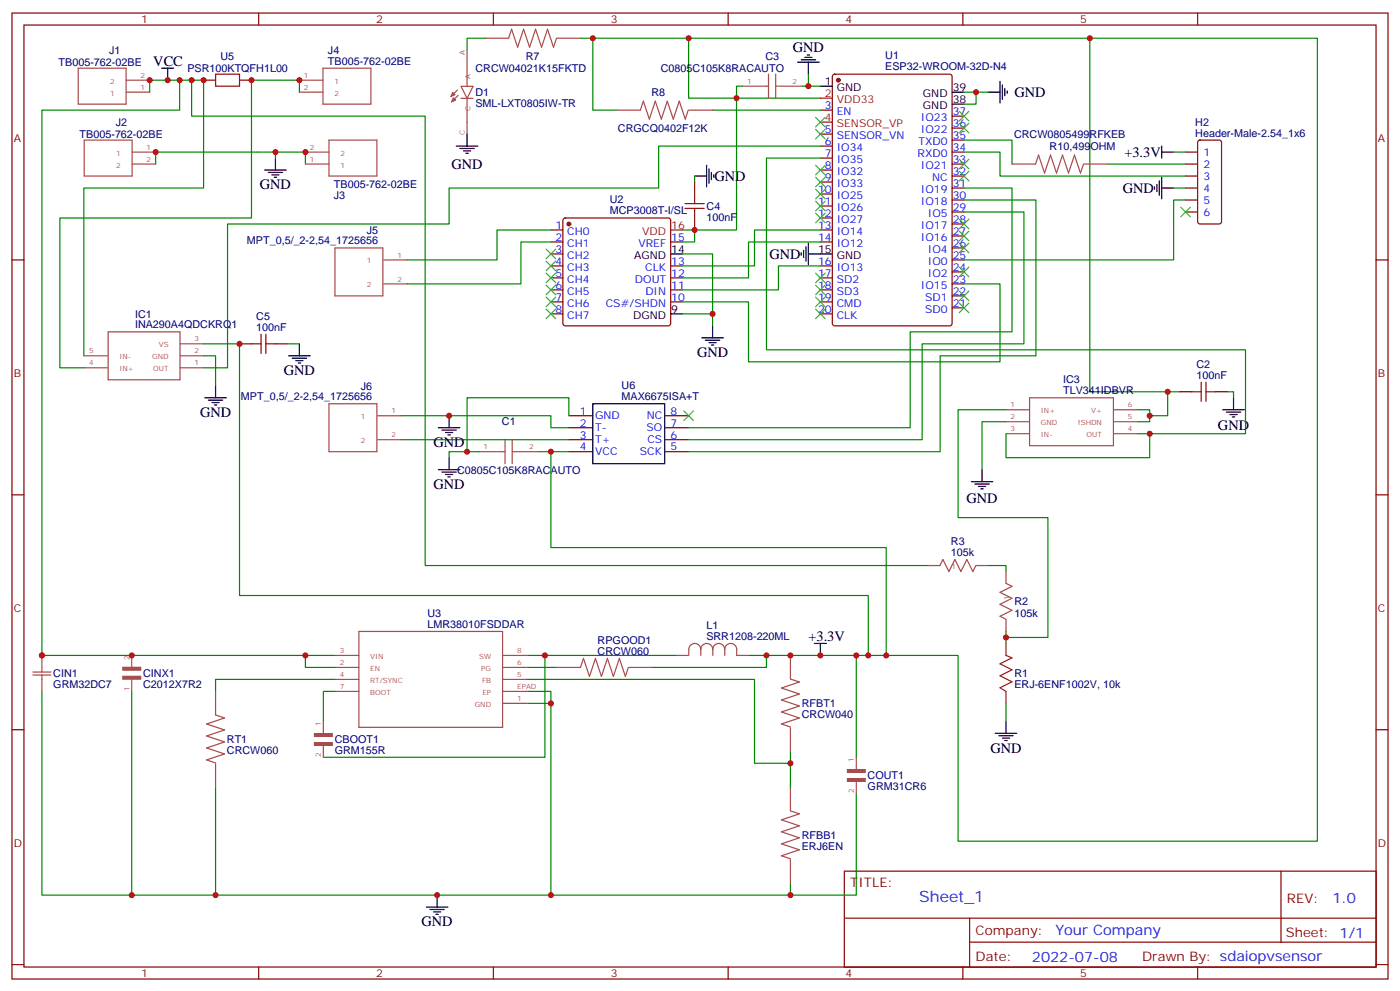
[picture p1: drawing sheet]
<svg xmlns="http://www.w3.org/2000/svg" width="412mm" height="292mm" viewBox="0 0 412 292" stroke-linecap="round" stroke-linejoin="round" font-family="sans-serif">
<g fill="none" stroke="#870000" stroke-width=".35">
<path d="M3.5 3.8h405.4v284.4h-405.4zM7.1 7.4h398.2v277.3h-398.2zM76.2 3.8v3.6M145.3 3.8v3.6M214.5 3.8v3.6M283.6 3.8v3.6M352.8 3.8v3.6M60 23.6h3.5M70.6 23.6h3.5M241.7 32.4h3.5M241.7 39.5h3.5M245.4 22l.5-.2h33.9l.6 .5 .1 72.9-.5 .7h-34.1l-.7-.4v-73z"/>
<path d="M280.5 37.7h3.5M280.5 34.2h3.5M204.6 53.6v3.5M241.7 43h3.5M241.7 46.5h3.5M241.7 50.1h3.5M241.7 53.6h3.5M241.7 57.1h3.5M280.5 58.9h3.5M280.5 55.4h3.5M280.5 51.8h3.5M280.5 48.3h3.5"/>
<path d="M280.5 44.8h3.5M280.5 41.2h3.5M349.2 58.9h3.6M349.2 55.4h3.6M349.2 51.8h3.6M349.2 48.3h3.6M349.2 44.8h3.6M353 41.4l.5-.2h5.6l.7 .5v23.5l-.4 .7h-5.9l-.7-.4v-23.6zM3.5 76.5h3.6M162.3 67.7h3.5M162.3 71.2h3.5M162.3 74.8h3.5"/>
<path d="M162.3 78.3h3.5M166 64.4l.5-.2h30.3l.5 .2 .3 .5v30.3l-.3 .5-.5 .2h-30.3l-.5-.2-.2-.5v-30.3zM197.6 71.2h3.5M197.6 78.3h3.5M204.6 64.2v3.5M241.7 67.7h3.5M241.7 71.2h3.5M241.7 78.3h3.5M241.7 60.6h3.5M241.7 64.2h3.5M280.5 76.5h3.5M280.5 73h3.5"/>
<path d="M280.5 69.5h3.5M280.5 65.9h3.5M280.5 62.4h3.5M349.2 62.4h3.6M405.3 76.5h3.6M162.3 81.8h3.5M162.3 85.3h3.5M162.3 88.9h3.5M162.3 92.4h3.5M197.6 81.8h3.5M197.6 85.3h3.5M197.6 88.9h3.5"/>
<path d="M241.7 81.8h3.5M241.7 85.3h3.5M241.7 88.9h3.5M241.7 92.4h3.5M280.5 90.6h3.5M280.5 87.1h3.5M280.5 83.6h3.5M280.5 80h3.5M70.6 101.2h3.5M81.1 101.2h3.6M347.5 115.3h3.5M358.1 115.3h3.5"/>
<path d="M167.6 122.4h7M167.6 125.9h7M167.6 129.4h7M167.6 133h7M195.8 122.4h7M195.8 125.9h7M195.8 129.4h7M195.8 133h7M3.5 145.7h3.6M405.3 145.7h3.6M3.5 214.8h3.6M405.3 214.8h3.6"/>
<path d="M248.7 256.4h156.6v28.3h-156.6zM377.3 256.5v20.8M248.7 270.3h156.5M285.6 277.3h119.6M285.6 270.3v14.1M3.5 284h3.6M76.2 284.7v3.5M145.3 284.7v3.5M214.5 284.7v3.5M283.6 284.7v3.5M352.8 284.7v3.5M405.3 284h3.6"/>
</g>
<g fill="none" stroke="#000" stroke-width=".35">
<path d="M234.9 18.3h6.4M236 17.6h4.2M237.1 16.9h2.1M237.8 16.2h.7M238.1 18.3v3.5M47.6 20.1h3.6M49.4 20.1v3.5M137.6 39.5v3.5M241.7 25.4h3.5M280.5 30.7h3.5M280.5 27.1h3.5M291 27.1h3.6"/>
<path d="M294.6 24v6.3M295.3 25v4.2M296 26.1v2.1M296.7 26.8v.7M78 50.1h6.3M79 50.8h4.3M80.1 51.5h2.1M80.8 52.2h.7M81.1 46.5v3.6M134.4 43h6.4M135.5 43.7h4.2M136.5 44.4h2.1"/>
<path d="M137.2 45.1h.7M204.6 51.8h3.5M208.1 48.6v6.4M208.8 49.7v4.2M209.5 50.8v2.1M210.3 51.5v.7M340.1 55v.7M340.8 54.3v2.1M341.5 53.2v4.3M342.2 55.4h3.5M342.2 43v3.5M342.2 52.2v6.3"/>
<path d="M342.2 44.8h3.5M197.6 74.8h3.5M236 74.4v.7M236.7 73.7v2.1M237.4 72.6v4.3M238.1 74.8h7.1M238.1 71.6v6.3M197.6 92.4h3.5M206.7 99.4h6.4M209.9 95.9v3.5M60.3 117.1h6.4M61.4 117.8h4.2"/>
<path d="M62.4 118.5h2.2M63.1 119.2h.8M63.5 113.6v3.5M85 104.7h6.4M86.1 105.4h4.2M87.1 106.2h2.2M87.8 106.9h.7M88.2 101.2v3.5M174.6 118.9h21.2v17.6h-21.2zM207.8 100.2h4.2M208.8 100.9h2.2M209.5 101.6h.8"/>
<path d="M363.4 117.1v3.5M129.1 138.3h6.4M129.1 125.9h6.4M130.2 139h4.2M130.2 126.6h4.2M131.2 139.7h2.1M131.2 127.3h2.1M131.9 128h.7M132.3 122.4v3.5M132.3 134.7v3.6M289.3 138.3v3.5M360.2 120.6h6.3"/>
<path d="M361.2 121.3h4.3M362.3 122h2.1M363 122.7h.7M131.9 140.4h.7M286.1 141.8h6.4M287.2 142.5h4.2M288.2 143.2h2.1M288.9 143.9h.7M239.9 189.4h3.5M241.7 189.4v3.5M293.2 215.9h6.3M294.2 216.6h4.2"/>
<path d="M295.3 217.3h2.1M296 218h.7M296.3 212.3v3.6M125.6 267h6.3M126.6 267.7h4.3M127.7 268.4h2.1M128.4 269.1h.7M128.8 263.5v3.5"/>
</g>
<g fill="none" stroke="#008700" stroke-width=".35">
<path d="M142.9 11.3h-5.3v3.5M171.1 11.3h3.5M202.8 11.3h-28.2v21.1h7.1M321 11.3h67.1v236.3h-105.9v-54.7h-21.1M44.1 27.1v-3.5h15.9v31.8h-35.3v49.3M52.9 23.6v8.8h-40.6v160.5h86.5M56.4 23.6v10.6h68.8v132.3h148.2M88.2 27.1v-3.5h-14.1v40.6h-56.5v44.1h7.1M209.9 32.4h31.8M218.7 25.4h-1.7v42.3h-12.4M236.4 25.4h1.7M238.1 21.8v3.6h3.6"/>
<path d="M241.7 28.9h-38.9v-17.6h118.2v104h26.5M284 27.1h7M287.5 27.1v3.6h-3.5M45.9 48.3v-3.5h44.1v3.5M81.1 44.8v1.7M204.6 51.8v1.8M241.7 46.5h-15.9v56.5h141.1v24.7h-31.8M241.7 43h-47.7v12.4h-61.7v10.5h-65.3v42.4h-7M284 58.9h21.2v45.8h-28.3v28.3h-74.1M284 55.4h14.1v42.3h-30v28.2h-65.3M284 44.8h10.6v7h54.6M284 41.2h14.1v7.1"/>
<path d="M326.3 48.3h22.9M345.7 44.8h3.5M345.7 55.4h3.5M349.2 58.9h-3.5v17.6h-61.7M162.3 71.2h-8.8v12.4h-33.6M162.3 67.7h-15.9v8.8h-26.5M201.1 74.8h8.8v17.6h-8.8M201.1 67.7h3.5v3.5h-3.5M241.7 67.7h-19.5v10.6h-21.1M241.7 71.2h-21.2v10.6h-19.4M241.7 78.3h-12.4v7h-28.2M284 62.4h17.6v38.8h-30v28.2h-68.8"/>
<path d="M209.9 92.4v3.5M284 83.6h10.6v22.9h-74.1v-17.6h-19.4M60 101.2h10.6v74.1h185.2v17.6M60 104.7h3.5v8.9M84.7 101.2h3.5M344 115.3v7.1h-5.3M361.6 115.3h1.8v1.8M118.2 122.4h44.1v3.5h5.3M118.2 129.4h49.4M141.1 133h-8.8v1.7M158.7 133h8.9M162.3 133v28.2h98.8v31.7h-8.9"/>
<path d="M167.6 122.4v-5.3h-30v15.9M296.3 124.1h-7v14.2M296.3 127.7v7h42.4v-7M296.3 120.6h-14.1v31.8h26.5v35.2h-12.4M335.1 120.6h3.6v3.5h-3.6M291 166.5h5.3v1.7M90 192.9v3.6h8.8M98.8 200h-35.3v3.5M155.2 200h67v24.7h10.6M155.2 192.9h44.1M155.2 196.5h8.8M160.5 192.9v30h-65.3"/>
<path d="M220.5 192.9h31.7v30M225.8 192.9v3.6h-33.5M296.3 185.9v3.5M12.3 203.5v60h26.5M38.8 203.5v60h24.7M98.8 203.5h-3.6v8.8M155.2 203.5h7.1v60h-98.8v-31.8M155.2 207h7.1M296.3 207v5.3M232.8 221.2v10.5M252.2 233.5v30h-19.4M232.8 260v3.5h-70.5"/>
</g>
<g fill="#a64a4a" stroke="#a64a4a" stroke-width=".29">
<path d="M249.6 226.5h5.3v.9h-5.3z"/>
<path d="M249.6 229.2h5.3v.8h-5.3z"/>
<path d="M92.6 215.9h5.3v.9h-5.3z"/>
<path d="M92.6 218.6h5.3v.8h-5.3z"/>
<path d="M36.2 199.1h5.3v.8h-5.3z"/>
<path d="M36.2 196.4h5.3v.9h-5.3z"/>
<path d="M133.3 27.2l.8 .7-1.3 .5z"/>
<path d="M133.5 28.8l.7 .7-1.2 .5z"/>
</g>
<g fill="none" stroke="#a64a4a" stroke-width=".35">
<path d="M137.6 14.8v3.5M137.6 18.4v7M142.9 11.3h6.9l.9-2.7 1.8 5.3 1.7-5.3 1.8 5.3 1.8-5.3 1.7 5.3 1.8-5.3 1.8 5.3 .8-2.6M164.2 11.3h6.9M23 20.1h14.2v10.6h-14.2zM37.2 27.1h6.9M37.2 23.6h6.9M88.2 27.1h6.9M88.2 23.6h6.9M95.1 20.1h14.2v10.6h-14.2zM134.8 26.5l-2 1.9M134.9 28.1l-1.9 1.9"/>
<path d="M135.8 25.4h3.5l-1.7 3.5zM135.8 28.9h3.5M137.6 28.9v10.6M181.7 32.4h6.9l.9-2.6 1.8 5.3 1.7-5.3 1.8 5.3 1.8-5.3 1.7 5.3 1.8-5.3 1.8 5.3 .8-2.7M203 32.4h6.9M218.7 25.4h7.7M226.4 21.8v7.1M228.5 21.8v7.1M228.5 25.4h.7M229.4 25.4h7M24.8 41.2h14.1v10.6h-14.1zM38.9 44.8h7"/>
<path d="M38.9 48.3h7M90 44.8h6.9M90 48.3h6.9M96.9 41.2h14.1v10.6h-14.1zM298.1 48.3h6.9l.9-2.7 1.8 5.3 1.8-5.3 1.7 5.3 1.8-5.3 1.7 5.3 1.8-5.3 1.8 5.3 .9-2.6M319.4 48.3h6.9M98.7 73h14.1v14.1h-14.1zM113 76.5h6.9M31.9 97.7h21.1v14.1h-21.1zM113 83.6h6.9M24.7 108.3h6.9M24.7 104.7h6.9"/>
<path d="M53 108.3h7M53 104.7h7M53 101.2h7M96.9 118.9h14.1v14.1h-14.1zM303.3 117.1h24.7v14.1h-24.7zM111.2 122.4h7M111.2 129.4h7M141.1 133h7.7M148.8 129.4v7.1M150.9 133h.7M150.9 129.4v7.1M151.8 133h6.9"/>
<path d="M296.3 120.6h7M296.3 124.1h7M296.3 127.7h7M328.2 120.6h6.9M328.2 124.1h6.9M328.2 127.7h6.9M273.4 166.5h3.5l.9-1.8 1.7 3.5 1.8-3.5 1.7 3.5 1.8-3.5 1.8 3.5 .9-1.7M287.6 166.5h3.4M296.3 168.2v3.5l1.8 .9-3.5 1.8 3.5 1.7-3.5 1.8 3.5 1.7-3.5 1.8 1.7 .9M9.7 197.8h5.3M9.7 198.7h5.3M12.3 192.9v3.5"/>
<path d="M12.3 196.5v1.3M12.3 198.7v4.8M38.8 192.9v3.5M98.8 196.5h6.9M98.8 192.9h6.9M98.8 200h6.9M105.7 185.9h42.4v28.2h-42.4zM148.3 196.5h6.9M148.3 192.9h6.9M148.3 200h6.9M164 196.5h7l.9-2.7 1.7 5.3 1.8-5.3 1.8 5.3 1.7-5.3 1.8 5.3 1.8-5.3 1.7 5.3 .9-2.6M185.3 196.5h7"/>
<path d="M199.3 192.9h3.5M206.4 191.2a1.76 1.76 0 0 1 1.8-1.8 1.76 1.76 0 0 1 1.8 1.8M206.4 191.2a1.76 1.76 0 0 0-1.7-1.8 1.76 1.76 0 0 0-1.8 1.8v1.7M206.4 191.2v1.7M210 191.2a1.76 1.76 0 0 1 1.7-1.8 1.76 1.76 0 0 1 1.8 1.8M210 191.2v1.7M213.5 191.2a1.76 1.76 0 0 1 1.8-1.8 1.76 1.76 0 0 1 1.7 1.8v1.7h3.5M213.5 191.2v1.7M232.8 192.9v7l2.7 .9-5.3 1.7 5.3 1.8-5.3 1.8 5.3 1.7-5.3 1.8 5.3 1.7-5.3 1.8 2.6 .9M296.3 182.4v3.5M38.8 200v3.5M63.5 203.5v7l2.6 .8-5.2 1.8 5.2 1.8-5.2 1.7 5.2 1.8-5.2 1.8 5.2 1.7-5.2 1.8 2.6 .9"/>
<path d="M95.2 212.3v3.5M95.2 219.4v3.5M98.8 203.5h6.9M148.3 203.5h6.9M148.3 207h6.9M232.8 214.2v7M63.5 224.8v6.9M232.8 231.7v7l2.7 .9-5.3 1.7 5.3 1.8-5.3 1.8 5.3 1.7-5.3 1.8 5.3 1.8-5.3 1.7 2.6 .9M252.2 222.9v3.5M252.2 230v3.5M232.8 253v7"/>
</g>
<g fill="#870000" stroke="#870000" stroke-width=".35">
<circle cx="167.6" cy="65.9" r=".53"/>
<circle cx="246.9" cy="23.6" r=".53"/>
</g>
<path d="M241.7 28.9h3.5M241.7 35.9h3.5M197.6 67.7h3.5" fill="none" stroke="#f00" stroke-width=".35"/>
<g fill="none" stroke="#a10000" stroke-width=".35">
<path d="M63.5 21.8h7.1v3.6h-7.1zM201.8 59.9h5.6M204.6 57.1v2.8M201.8 61.3h5.6M204.6 61.3v2.9M76.9 98.4v5.6M78.3 98.4v5.6M74.1 101.2h2.8M78.3 101.2h2.8M351 115.3h2.8M353.8 112.5v5.6M355.2 112.5v5.6"/>
<path d="M355.2 115.3h2.9"/>
</g>
<path d="M296.3 189.4v3.5l1.8 .7-3.5 1.8 3.5 1.8-3.5 1.7 3.5 1.8-3.5 1.8 1.7 1v3.5" fill="none" stroke="#8c2424" stroke-width=".35"/>
<g fill="none" stroke="#3c3" stroke-width=".35">
<path d="M240.2 38.1l2.9 2.8M240.2 34.5l2.9 2.9M243.1 38.1l-2.9 2.8M243.1 34.5l-2.9 2.9M282.6 32.8l2.8 2.8M282.6 36.3l2.8 2.8M285.4 32.8l-2.8 2.8M285.4 36.3l-2.8 2.8M240.2 48.6l2.9 2.9M240.2 52.2l2.9 2.8M240.2 55.7l2.9 2.8M240.2 59.2l2.9 2.9"/>
<path d="M243.1 48.6l-2.9 2.9M243.1 52.2l-2.9 2.8M243.1 55.7l-2.9 2.8M243.1 59.2l-2.9 2.9M282.6 46.9l2.8 2.8M282.6 50.4l2.8 2.8M285.4 46.9l-2.8 2.8M285.4 50.4l-2.8 2.8M160.9 73.3l2.8 2.9M160.9 76.9l2.8 2.8M163.7 73.3l-2.8 2.9M163.7 76.9l-2.8 2.8"/>
<path d="M240.2 62.8l2.9 2.8M243.1 62.8l-2.9 2.8M282.6 64.5l2.8 2.8M282.6 68.1l2.8 2.8M282.6 71.6l2.8 2.8M282.6 78.6l2.8 2.9M285.4 64.5l-2.8 2.8M285.4 68.1l-2.8 2.8M285.4 71.6l-2.8 2.8M285.4 78.6l-2.8 2.9M347.8 61l2.9 2.8M350.7 61l-2.9 2.8"/>
<path d="M160.9 80.4l2.8 2.8M160.9 83.9l2.8 2.8M160.9 87.5l2.8 2.8M160.9 91l2.8 2.8M163.7 80.4l-2.8 2.8M163.7 83.9l-2.8 2.8M163.7 87.5l-2.8 2.8M163.7 91l-2.8 2.8M240.2 91l2.9 2.8M240.2 87.5l2.9 2.8M240.2 83.9l2.9 2.8M240.2 80.4l2.9 2.8"/>
<path d="M243.1 91l-2.9 2.8M243.1 87.5l-2.9 2.8M243.1 83.9l-2.9 2.8M243.1 80.4l-2.9 2.8M282.6 85.7l2.8 2.8M282.6 89.2l2.8 2.8M285.4 85.7l-2.8 2.8M285.4 89.2l-2.8 2.8M201.4 121l2.9 2.8M204.3 121l-2.9 2.8"/>
</g>
<g fill="#c00">
<circle cx="12.3" cy="192.9" r=".88"/>
<circle cx="241.7" cy="192.9" r=".88"/>
<circle cx="252.2" cy="192.9" r=".88"/>
<circle cx="232.8" cy="263.5" r=".88"/>
<circle cx="162.3" cy="263.5" r=".88"/>
<circle cx="162.3" cy="207" r=".88"/>
<circle cx="38.8" cy="263.5" r=".88"/>
<circle cx="63.5" cy="263.5" r=".88"/>
<circle cx="128.8" cy="263.5" r=".88"/>
<circle cx="160.5" cy="192.9" r=".88"/>
<circle cx="90" cy="192.9" r=".88"/>
<circle cx="38.8" cy="192.9" r=".88"/>
<circle cx="232.8" cy="224.7" r=".88"/>
<circle cx="225.8" cy="192.9" r=".88"/>
<circle cx="232.8" cy="192.9" r=".88"/>
<circle cx="261.1" cy="192.9" r=".88"/>
<circle cx="162.3" cy="133" r=".88"/>
<circle cx="81.1" cy="44.8" r=".88"/>
<circle cx="90" cy="44.8" r=".88"/>
<circle cx="137.6" cy="133" r=".88"/>
<circle cx="132.3" cy="122.4" r=".88"/>
<circle cx="287.5" cy="27.1" r=".88"/>
<circle cx="217" cy="28.9" r=".88"/>
<circle cx="321" cy="11.3" r=".88"/>
<circle cx="238.1" cy="25.4" r=".88"/>
<circle cx="202.8" cy="11.3" r=".88"/>
<circle cx="174.6" cy="11.3" r=".88"/>
<circle cx="204.6" cy="67.7" r=".88"/>
<circle cx="209.9" cy="92.4" r=".88"/>
<circle cx="45.9" cy="44.8" r=".88"/>
<circle cx="44.1" cy="23.6" r=".88"/>
<circle cx="74.1" cy="23.6" r=".88"/>
<circle cx="88.2" cy="23.6" r=".88"/>
<circle cx="255.8" cy="192.9" r=".88"/>
<circle cx="70.6" cy="101.2" r=".88"/>
<circle cx="338.7" cy="127.7" r=".88"/>
<circle cx="296.3" cy="187.6" r=".88"/>
<circle cx="344" cy="115.3" r=".88"/>
<circle cx="338.7" cy="122.4" r=".88"/>
<circle cx="49.4" cy="23.6" r=".88"/>
<circle cx="60" cy="23.6" r=".88"/>
<circle cx="56.4" cy="23.6" r=".88"/>
<circle cx="52.9" cy="23.6" r=".88"/>
</g>
<text font-size="4.6" fill="#00f" x="270.8" y="265.5">Sheet_1</text>
<g font-size="4.2">
<text x="233.5" y="15.2">GND</text>
<text x="45.2" y="19.4">VCC</text>
<text x="298.8" y="28.5">GND</text>
<text x="331.2" y="46.2">+3.3V</text>
<text x="133" y="49.7">GND</text>
<text x="210.4" y="53.4">GND</text>
<text x="76.6" y="55.7">GND</text>
<text x="330.7" y="56.8">GND</text>
<text x="226.7" y="76.2">GND</text>
<text x="205.3" y="105.1">GND</text>
<text x="83.6" y="110.4">GND</text>
<text x="58.9" y="122.7">GND</text>
<text x="127.7" y="131.6">GND</text>
<text x="358.8" y="126.6">GND</text>
<text x="127.7" y="143.9">GND</text>
<text x="284.7" y="148">GND</text>
<text x="238.1" y="188.7">+3.3V</text>
<text x="291.7" y="221.5">GND</text>
<text x="124.2" y="272.7">GND</text>
</g>
<g font-size="4.2" fill="#00f">
<text x="392.5" y="265.7">1.0</text>
<text x="310.9" y="275.3">Your Company</text>
<text x="304" y="283.1">2022-07-08</text>
</g>
<g font-size="3.9" fill="#800">
<text x="250.5" y="261">TITLE:</text>
<text x="379.1" y="265.7">REV:</text>
<text x="287.4" y="275.2">Company:</text>
<text x="378.7" y="275.8">Sheet: 1/1</text>
<text x="287.4" y="282.9">Date:</text>
<text x="336.4" y="283">Drawn By: sdaiopvsensor</text>
</g>
<g font-size="3.2" fill="#800">
<text x="41.6" y="6.8">1</text>
<text x="110.8" y="6.8">2</text>
<text x="179.9" y="6.8">3</text>
<text x="249.1" y="6.8">4</text>
<text x="318.2" y="6.8">5</text>
<text x="4.1" y="41.9">A</text>
<text x="405.9" y="41.9">A</text>
<text x="4.1" y="111.1">B</text>
<text x="405.9" y="111.1">B</text>
<text x="4.1" y="180.2">C</text>
<text x="405.9" y="180.2">C</text>
<text x="4.1" y="249.4">D</text>
<text x="405.9" y="249.4">D</text>
<text x="41.6" y="287.7">1</text>
<text x="110.8" y="287.7">2</text>
<text x="179.9" y="287.7">3</text>
<text x="249.1" y="287.7">4</text>
<text x="318.2" y="287.7">5</text>
</g>
<g font-size="3.2" fill="#000080">
<text x="32.2" y="15.8">J1</text>
<text x="64.9" y="17.6">U5</text>
<text x="96.6" y="15.8">J4</text>
<text x="154.9" y="17.7">R7</text>
<text x="225.5" y="17.6">C3</text>
<text x="260.8" y="17.3">U1</text>
<text x="17.3" y="19.4">TB005-762-02BE</text>
<text x="55.2" y="21.2">PSR100KTQFH1L00</text>
<text x="96.6" y="19">TB005-762-02BE</text>
<text x="140.1" y="21.2">CRCW04021K15FKTD</text>
<text x="194.6" y="21.2">C0805C105K8RACAUTO</text>
<text x="260.8" y="20.6">ESP32-WROOM-32D-N4</text>
<text x="140.1" y="28.2">D1</text>
<text x="191.9" y="28.3">R8</text>
<text x="140.1" y="31.4">SML-LXT0805IW-TR</text>
<text x="23.5" y="40.6">TB005-762-02BE</text>
<text x="34.1" y="37">J2</text>
<text x="182" y="38.8">CRGCQ0402F12K</text>
<text x="298.7" y="40.6">CRCW0805499RFKEB</text>
<text x="352.1" y="40.2">Header-Male-2.54_1x6</text>
<text x="352.1" y="37">H2</text>
<text x="309.2" y="44.1">R10,499OHM</text>
<text x="98.4" y="55.4">TB005-762-02BE</text>
<text x="98.4" y="58.6">J3</text>
<text x="179.6" y="59.8">U2</text>
<text x="179.6" y="62.9">MCP3008T-I/SL</text>
<text x="208.1" y="65">100nF</text>
<text x="208.1" y="61.8">C4</text>
<text x="72.7" y="71.9">MPT_0,5/_2-2,54_1725656</text>
<text x="108" y="68.8">J5</text>
<text x="39.8" y="93.6">IC1</text>
<text x="75.5" y="94.2">C5</text>
<text x="39.8" y="96.6">INA290A4QDCKRQ1</text>
<text x="75.5" y="97.3">100nF</text>
<text x="313.2" y="112.8">IC3</text>
<text x="352.4" y="111.4">100nF</text>
<text x="352.4" y="108.3">C2</text>
<text x="71" y="117.8">MPT_0,5/_2-2,54_1725656</text>
<text x="106.3" y="114.7">J6</text>
<text x="183.1" y="117.6">MAX6675ISA+T</text>
<text x="183.1" y="114.5">U6</text>
<text x="313.2" y="116">TLV341IDBVR</text>
<text x="147.9" y="125.2">C1</text>
<text x="134.6" y="139.4">C0805C105K8RACAUTO</text>
<text x="280.1" y="160.5">R3</text>
<text x="280.1" y="163.7">105k</text>
<text x="298.8" y="178.2">R2</text>
<text x="125.9" y="184.8">LMR38010FSDDAR</text>
<text x="125.9" y="181.6">U3</text>
<text x="208.1" y="185.1">L1</text>
<text x="298.8" y="181.5">105k</text>
<text x="176.1" y="189.5">RPGOOD1</text>
<text x="208.1" y="188.3">SRR1208-220ML</text>
<text x="176.1" y="192.8">CRCW060</text>
<text x="15.7" y="202.7">GRM32DC7</text>
<text x="15.7" y="199.4">CIN1</text>
<text x="42.2" y="202.7">C2012X7R2</text>
<text x="42.2" y="199.4">CINX1</text>
<text x="298.8" y="202.5">ERJ-6ENF1002V, 10k</text>
<text x="298.8" y="199.3">R1</text>
<text x="236.2" y="208.2">RFBT1</text>
<text x="236.2" y="211.5">CRCW040</text>
<text x="66.9" y="218.8">RT1</text>
<text x="98.6" y="218.8">CBOOT1</text>
<text x="66.9" y="222.1">CRCW060</text>
<text x="98.6" y="222.1">GRM155R</text>
<text x="255.6" y="232.7">GRM31CR6</text>
<text x="255.6" y="229.3">COUT1</text>
<text x="236.2" y="250.3">ERJ6EN</text>
<text x="236.2" y="247">RFBB1</text>
</g>
<g font-size="3.2">
<text x="243" y="25">1</text>
<text x="246.5" y="26.8">GND</text>
<text x="271.9" y="28.5">GND</text>
<text x="280.6" y="26.8">39</text>
<text x="271.9" y="32.1">GND</text>
<text x="280.6" y="30.3">38</text>
<text x="186.8" y="76.2">AGND</text>
<text x="197.7" y="74.4">14</text>
<text x="241" y="74.4">15</text>
<text x="246.5" y="76.2">GND</text>
<text x="186.5" y="93.8">DGND</text>
<text x="197.7" y="92">9</text>
</g>
<g font-size="3.2" fill="#f00">
<text x="243" y="28.5">2</text>
<text x="243" y="35.6">4</text>
<text x="246.5" y="30.3">VDD33</text>
<text x="246.5" y="37.4">SENSOR_VP</text>
<text x="189.2" y="69.1">VDD</text>
<text x="197.7" y="67.3">16</text>
</g>
<g font-size="3.2" fill="#00f">
<text x="243" y="32.1">3</text>
<text x="246.5" y="33.8">EN</text>
<text x="271.3" y="35.6">IO23</text>
<text x="280.6" y="33.8">37</text>
<text x="243" y="39.1">5</text>
<text x="246.5" y="40.9">SENSOR_VN</text>
<text x="271.3" y="39.1">IO22</text>
<text x="280.6" y="40.9">35</text>
<text x="280.6" y="37.4">36</text>
<text x="243" y="42.7">6</text>
<text x="243" y="46.2">7</text>
<text x="246.5" y="44.4">IO34</text>
<text x="246.5" y="47.9">IO35</text>
<text x="270.3" y="46.2">RXD0</text>
<text x="270.6" y="42.7">TXD0</text>
<text x="280.6" y="47.9">33</text>
<text x="280.6" y="44.4">34</text>
<text x="354.5" y="45.8">1</text>
<text x="243" y="49.7">8</text>
<text x="243" y="53.2">9</text>
<text x="246.5" y="51.5">IO32</text>
<text x="271.3" y="49.7">IO21</text>
<text x="274.6" y="53.2">NC</text>
<text x="280.6" y="51.5">32</text>
<text x="354.5" y="49.4">2</text>
<text x="354.5" y="52.9">3</text>
<text x="241" y="56.8">10</text>
<text x="246.5" y="55">IO33</text>
<text x="246.5" y="58.5">IO25</text>
<text x="271.3" y="56.8">IO19</text>
<text x="280.6" y="58.5">30</text>
<text x="280.6" y="55">31</text>
<text x="354.5" y="56.4">4</text>
<text x="354.5" y="59.9">5</text>
<text x="241" y="60.3">11</text>
<text x="241" y="63.8">12</text>
<text x="246.5" y="62.1">IO26</text>
<text x="246.5" y="65.6">IO27</text>
<text x="271.3" y="60.3">IO18</text>
<text x="273.3" y="63.8">IO5</text>
<text x="280.6" y="65.6">28</text>
<text x="280.6" y="62.1">29</text>
<text x="354.5" y="63.5">6</text>
<text x="163.6" y="67.3">1</text>
<text x="163.6" y="70.9">2</text>
<text x="167.1" y="69.1">CH0</text>
<text x="197.7" y="70.9">15</text>
<text x="241" y="67.3">13</text>
<text x="241" y="70.9">14</text>
<text x="246.5" y="69.1">IO14</text>
<text x="271.3" y="70.9">IO16</text>
<text x="271.3" y="67.3">IO17</text>
<text x="280.6" y="69.1">27</text>
<text x="163.6" y="74.4">3</text>
<text x="163.6" y="77.9">4</text>
<text x="167.1" y="72.6">CH1</text>
<text x="167.1" y="76.2">CH2</text>
<text x="188" y="72.6">VREF</text>
<text x="197.7" y="77.9">13</text>
<text x="241" y="77.9">16</text>
<text x="246.5" y="72.6">IO12</text>
<text x="273.3" y="77.9">IO0</text>
<text x="273.3" y="74.4">IO4</text>
<text x="280.6" y="76.2">25</text>
<text x="280.6" y="72.6">26</text>
<text x="163.6" y="81.5">5</text>
<text x="167.1" y="79.7">CH3</text>
<text x="167.1" y="83.2">CH4</text>
<text x="187" y="83.2">DOUT</text>
<text x="190.1" y="79.7">CLK</text>
<text x="197.7" y="81.5">12</text>
<text x="241" y="81.5">17</text>
<text x="246.5" y="79.7">IO13</text>
<text x="246.5" y="83.2">SD2</text>
<text x="273.3" y="81.5">IO2</text>
<text x="280.6" y="83.2">23</text>
<text x="280.6" y="79.7">24</text>
<text x="163.6" y="85">6</text>
<text x="163.6" y="88.5">7</text>
<text x="167.1" y="86.7">CH5</text>
<text x="190.1" y="86.7">DIN</text>
<text x="197.7" y="88.5">10</text>
<text x="197.7" y="85">11</text>
<text x="241" y="85">18</text>
<text x="241" y="88.5">19</text>
<text x="246.5" y="86.7">SD3</text>
<text x="271.3" y="85">IO15</text>
<text x="272.5" y="88.5">SD1</text>
<text x="280.6" y="86.7">22</text>
<text x="163.6" y="92">8</text>
<text x="167.1" y="90.3">CH6</text>
<text x="167.1" y="93.8">CH7</text>
<text x="178.5" y="90.3">CS#/SHDN</text>
<text x="241" y="92">20</text>
<text x="246.5" y="90.3">CMD</text>
<text x="246.5" y="93.8">CLK</text>
<text x="272.5" y="92">SD0</text>
<text x="280.6" y="90.3">21</text>
<text x="170.8" y="122">1</text>
<text x="170.8" y="125.6">2</text>
<text x="175.3" y="123.4">GND</text>
<text x="190.5" y="123.4">NC</text>
<text x="197.6" y="125.6">7</text>
<text x="197.6" y="122">8</text>
<text x="170.8" y="129.1">3</text>
<text x="175.3" y="127">T-</text>
<text x="175.3" y="130.5">T+</text>
<text x="190.4" y="127">SO</text>
<text x="190.7" y="130.5">CS</text>
<text x="197.6" y="129.1">6</text>
<text x="170.8" y="132.6">4</text>
<text x="175.3" y="134">VCC</text>
<text x="188.5" y="134">SCK</text>
<text x="197.6" y="132.6">5</text>
</g>
<g font-size="2.1" fill="#a54b4b">
<text x="136.9" y="16.2" transform="rotate(-90 136.9 16.2)">A</text>
<text x="41.4" y="22.9">2</text>
<text x="89.5" y="22.9">1</text>
<text x="138.6" y="23.2" transform="rotate(-90 138.6 23.2)">A</text>
<text x="32.4" y="28.2">1</text>
<text x="32.4" y="24.6">2</text>
<text x="41.4" y="26.4">1</text>
<text x="89.5" y="26.4">2</text>
<text x="98.5" y="24.6">1</text>
<text x="98.5" y="28.2">2</text>
<text x="220" y="24.7">1</text>
<text x="233.5" y="24.7">2</text>
<text x="138.6" y="32.6" transform="rotate(-90 138.6 32.6)">C</text>
<text x="136.9" y="39.6" transform="rotate(-90 136.9 39.6)">C</text>
<text x="34.2" y="45.8">1</text>
<text x="43.2" y="44.1">1</text>
<text x="43.2" y="47.6">2</text>
<text x="91.3" y="47.6">1</text>
<text x="91.3" y="44.1">2</text>
<text x="100.3" y="45.8">2</text>
<text x="34.2" y="49.3">2</text>
<text x="100.3" y="49.3">1</text>
<text x="108.1" y="77.6">1</text>
<text x="117.1" y="75.8">1</text>
<text x="117.1" y="82.9">2</text>
<text x="108.1" y="84.6">2</text>
<text x="57.3" y="100.5">3</text>
<text x="26.2" y="107.6">4</text>
<text x="26.2" y="104">5</text>
<text x="35.2" y="105.8">IN-</text>
<text x="44.8" y="105.8">GND</text>
<text x="46.8" y="102.3">VS</text>
<text x="57.3" y="107.6">1</text>
<text x="57.3" y="104">2</text>
<text x="35.2" y="109.3">IN+</text>
<text x="45.2" y="109.3">OUT</text>
<text x="297.7" y="119.9">1</text>
<text x="332.2" y="119.9">6</text>
<text x="106.3" y="123.4">1</text>
<text x="115.3" y="121.7">1</text>
<text x="297.7" y="123.4">2</text>
<text x="306.6" y="121.7">IN+</text>
<text x="306.6" y="125.2">GND</text>
<text x="317.5" y="125.2">!SHDN</text>
<text x="321.4" y="121.7">V+</text>
<text x="332.2" y="123.4">5</text>
<text x="106.3" y="130.5">2</text>
<text x="115.3" y="128.7">2</text>
<text x="297.7" y="127">3</text>
<text x="306.6" y="128.7">IN-</text>
<text x="320.1" y="128.7">OUT</text>
<text x="332.2" y="127">4</text>
<text x="142.4" y="132.3">1</text>
<text x="155.9" y="132.3">2</text>
<text x="280.3" y="167.5">1</text>
<text x="297.4" y="176.5" transform="rotate(-90 297.4 176.5)">1</text>
<text x="38.1" y="194.3" transform="rotate(-90 38.1 194.3)">2</text>
<text x="100.1" y="192.2">3</text>
<text x="100.1" y="195.8">2</text>
<text x="109.1" y="194">VIN</text>
<text x="109.1" y="197.5">EN</text>
<text x="141.2" y="194">SW</text>
<text x="141.8" y="197.5">PG</text>
<text x="152.3" y="195.8">6</text>
<text x="152.3" y="192.2">8</text>
<text x="38.1" y="203.4" transform="rotate(-90 38.1 203.4)">1</text>
<text x="100.1" y="199.3">4</text>
<text x="100.1" y="202.8">7</text>
<text x="109.1" y="201">RT/SYNC</text>
<text x="142" y="201">FB</text>
<text x="152.3" y="202.8">EPAD</text>
<text x="152.3" y="199.3">5</text>
<text x="109.1" y="204.6">BOOT</text>
<text x="139.8" y="208.1">GND</text>
<text x="142.1" y="204.6">EP</text>
<text x="152.3" y="206.4">1</text>
<text x="94.6" y="213.8" transform="rotate(-90 94.6 213.8)">1</text>
<text x="94.6" y="222.9" transform="rotate(-90 94.6 222.9)">2</text>
<text x="251.5" y="224.4" transform="rotate(-90 251.5 224.4)">1</text>
<text x="251.5" y="233.5" transform="rotate(-90 251.5 233.5)">2</text>
</g>
</svg>
